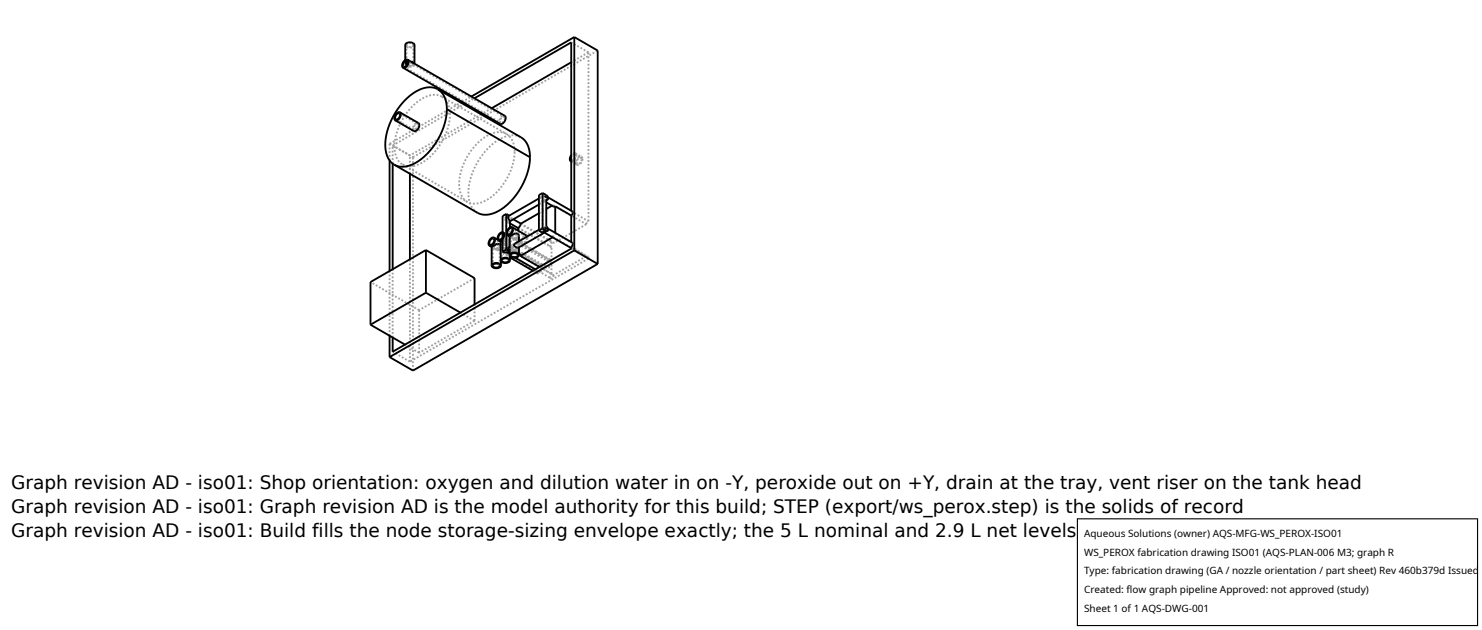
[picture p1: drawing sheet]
<svg xmlns="http://www.w3.org/2000/svg" width="212mm" height="90mm" viewBox="0 0 212 90" stroke-linecap="round" stroke-linejoin="round" font-family="sans-serif">
<g fill="none" stroke="#a0a0a0" stroke-width=".26" stroke-dasharray=".3 .3" stroke-linecap="butt">
<path d="M56.5 17l2.7 1.6M57 16.2l2.7 1.5M57.7 9.5l13.8 8M57.9 9.1l.2-.4h.4M57.9 8.6v.5M57.9 9.3l.5 .3M57.9 9.3v-.2M58 6.4l.4-.2h.5M58 9l.1-.2 .2-.1 .5 .1M58 6.4v2.6M58.1 9.2l.1-.3h.3M58.1 8.7l13.9 8"/>
<path d="M58.2 9l.3-.1M58.2 8.8h.2M58.4 8.8h-.2M58.4 8.8l.1 .1M58.4 9.6l.6-.4M58.4 9.6l-.3-.1-.2-.2M58.5 9.5l.4-.2M58.5 9.5l.2 .1M58.8 8.8l.1 .1M58.8 8.8l.2 .2M58.9 6.2l.1 .2M58.9 8.9l.1 .1"/>
<path d="M58.9 9.3l.1-.1M59 9.2l.2-.1M59 6.4l-.1 .2-.3 .1-.4-.1-.2-.2M59 9l-.7 .3h-.2l-.1-.3M59 9.2l.2 .1M59 9.2l-.1 .2-.4 .1M59 6.4v2.6M59.1 18.7l-.1-.3 .1-.4 .3-.4h.4M59.2 18.6l-.1-.3 .1-.3 .2-.3h.3M59.2 9.3l-.5 .3M59.2 6.4l-.2 .3-.4 .1-.5-.1-.2-.3M59.7 17.7l.1 .2"/>
<path d="M59.8 17.9l-.2 .5-.4 .2M63.1 13.8l-.6-.2-.7-.1-.7 .2-.8 .4-1.5 1.2-1.3 1.8-.9 2-.2 1-.1 .9 .1 .8 .2 .7 .4 .6 .5 .4M63.1 13.8l9.2 5.3M64.3 16.4l-.1-.9-.2-.7-.4-.6-.5-.4M66 14.5l1.3-.7M66.4 14.8l1.4-.8M68.7 16.3l-10.2 5.9M70.2 15.5l-1.3 .7M71.4 17.7l-.1-.3 .1-.5 .4-.3 .3-.1M71.5 17.5l-.1-.2 .1-.3 .3-.3h.2M72 16.7l.1 .2M72.1 16.9l-.2 .5-.4 .1"/>
<path d="M72.3 19.1l.5 .5 .4 .5 .2 .7 .1 .9M84 7.5l-2.4 1.4M84 7.5l-2.4-1.4M55.6 20.5l3.4 2M55.6 22.9v-2.4M55.6 20.5l10.2-5.9M56.1 20.8l10.2-5.9M56.1 23.4v-2.6M57.5 23.5l1 .3 1.1-.2 1.1-.6 1.1-1 1-1.2 .8-1.5 .5-1.5 .2-1.4M57.5 23.5l9.2 5.3M58.5 22.2l-2.4-1.4M58.5 24.8v-2.6"/>
<path d="M59 22.5l26.4-15.3M66.7 28.8l-.4-.4-.4-.6-.2-.7-.1-.7 .1-1 .2-1 .8-2 1.3-1.7 1.5-1.3 .8-.3 .7-.2h.7l.6 .2M67.8 39.7l-7.9 4.6M68.2 30.4l-.5-.5-.5-.6-.2-.7-.1-1 .1-1.1 .2-1.1 .5-1.2 .5-1 1.3-1.8 .8-.8 .9-.7 .9-.4 .9-.2 .8 .1 .6 .2M70 34.9l6.8 4M70.2 35.3l.5 .2M70.2 35.1l.5-.3M70.2 35.1l.2 .1M70.4 35.3v.1M70.4 37.9v-2.6M70.4 35.4l.3 .1M70.5 34.1l6.8 3.9"/>
<path d="M70.7 35.5l.5 .1 .2-.3M70.7 34.8l.2 .1M70.7 34.8l-.5 .3M70.9 34.9l-.5 .3M70.9 34.9l-.4 .1-.1 .2M70.9 35.6l-.2-.1M70.9 35.6l1.9 1.2M70.9 35.4l.1 .1M70.9 35.4h.3l.2-.2M71 34.8l.5 .3M71 35.5h.4l.1-.2M71 35.5l.5-.2"/>
<path d="M71.1 34.2l6.3 3.7M71.2 35l-.3 .1-.5 .2M71.2 35.5l-.3-.1M71.3 34.2l6.8 3.9M71.4 35.7l-.5-.1M71.4 35.3l-.2-.3M71.4 35.2l-.2 .3M71.4 35.2l.1 .1M71.4 37.9v-2.6M71.5 34.5l.5 .3M71.5 35.1v.2M71.5 35.1v-.1"/>
<path d="M71.5 34.3l.2 .1M71.5 34.3l.5-.2M71.5 35.3l-.1 .4M71.5 37.3v-2M71.7 37.2v-2.6M71.7 34.6l.2 .2M71.8 33.3v.1M71.8 33.2h.1M71.8 34.1l.2 .1M71.8 33.2l.5 .3M71.8 34l.2 .1M71.8 33.3l.5 .3"/>
<path d="M71.8 34v-.1M71.8 33.4l.1 .2M71.9 33.6l-.1 .4M71.9 34.8l.5 .1 .2-.1 .1-.2M72 36.1v-1.9M72 34.2l-.2 .2M72 34.1l-.5 .2M72 34.1h.1M72 31.3l.6 .3M72.1 34.3l-.4 .3M72.1 34.3v1.8M72.1 36.1l.3 .1"/>
<path d="M72.1 34.3l.2 .1M72.1 34.2l.2 .1M72.1 34.2l-.4 .2M72.1 34.1l-.3 .1-.1 .2M72.1 34.2v-.1M72.2 34.9l-.2-.1M72.2 34.9l5.8 3.4M72.2 34.7l.1 .1M72.2 34.7l.3-.1 .2-.2M72.3 33.5h.1M72.3 33.5v-1.7M72.3 31.2l.3-.2"/>
<path d="M72.3 31.2l-.5-.3M72.3 30.9l.3 .1M72.3 36.2h.1M72.3 36.2l.2 .1M72.3 36.2l-.2-.1M72.3 35.6v-1.2M72.3 35.6h.1M72.3 31.8h.2M72.3 33.6v.1M72.3 34.3v-.7M72.3 33.7l.1 .2M72.3 33.7l6.3 3.6"/>
<path d="M72.3 34.8h.3l.2-.3M72.3 34.8l.5-.3M72.4 33.5l.2 .3M72.4 33.5l6.3 3.6M72.4 34.3l-.1 .1M72.4 35.6v-1.3M72.4 33.9l-.1 .4M72.5 34.1l.3 .2M72.5 36.3l.1-.2M72.5 31.8l.1-.2M72.5 36.2h-.1M72.5 34.3h-.1"/>
<path d="M72.5 35.6h-.1M72.5 34.7h-.3M72.5 35.5v-1.4M72.5 35.5h.1M72.6 33.8l-.1 .3M72.6 33.4l2 1.2M72.6 35.5l.3 .1M72.6 35.5l.2-.2M72.6 31.6l-.3 .2M72.6 35.5h-.1M72.6 31l.2-.1M72.6 31l.3 .1"/>
<path d="M72.6 35.7l-.1-.1M72.6 36.2h-.1M72.6 35.7l.1 .3M72.6 36.2v-.1M72.6 36.1v-.4M72.6 36.1l-.3-.5M72.6 31.6v-.6M72.6 31.6l-.3-.4M72.6 31.6v.1M72.6 31.7v-.1M72.6 36.2v.1M72.6 36.2l-.1 .1"/>
<path d="M72.6 31.7l-.1 .1M72.6 31.7l.2 .2M72.6 35.5l.2 .4M72.6 34.9h-.4M72.6 34.1h-.1M72.6 36.3v-.1M72.6 30.8l.2 .1M72.7 34.6l-.2-.3M72.7 36v.2M72.7 36.2l-.1 .1M72.7 34.4l-.2 .3M72.7 34.4l.1 .1"/>
<path d="M72.7 37.2v-1M72.7 36v-1.4M72.8 35.5l.1 .4h.2M72.8 36v-.1M72.8 35.2v.1M72.8 33.8l.5 .2M72.8 33.8l.2 .1 .3 .1M72.8 34.3l-.2-.2M72.8 34.3v.2M72.8 33.6l.5-.3M72.8 33.6l.2 .1M72.8 36.4l.8 .4"/>
<path d="M72.8 35.9v.5M72.8 36.4v-.1M72.8 34.5l-.2 .4M72.8 36.6v-.2M72.8 35.9v-1.4M72.8 35.3h-.2M72.8 31.5l-.2 .1M72.8 35.3v-2.8M72.8 31.6h-.2M72.8 30.9l-.1-.1M72.9 35.3l-.1-.1M72.9 36l-.1 .1"/>
<path d="M72.9 35.6l.2 .2M72.9 31.1l.2 .2M72.9 35.6l1.2 .6M72.9 31.1l.4 .2M73 35.1v.1M73 35.6l.1-.4 .7 .3M73 36.4v-.8M73 35.1v-1.2M73 33.9l.2 .1M73 35.2l.3 .4-.1 .2M73.1 32.6l2 1.2M73.1 35.8l-.2 .2"/>
<path d="M73.1 31.3l-.2 .2M73.1 35.9l.1-.3-.3-.3M73.1 35.9l-.2 .1M73.2 35.8h-.2v-.2M73.2 34l.5 .2 .2-.3M73.3 33.3l.2 .1M73.3 33.3l-.5 .3M73.4 34.9l-.4 .2M73.5 33.4l-.5 .3M73.5 33.4l-.4 .1-.1 .2M73.5 34.2l-.2-.2M73.5 34.2l1 .6"/>
<path d="M73.5 34h.1M73.5 34l.3-.1 .1-.2M73.5 21.7l-.2 1.4-.5 1.5-.7 1.4-1 1.3-1.1 .9-1.2 .7-1.1 .2-1-.3M73.6 33.3l.5 .3M73.6 34h.3l.2-.2M73.6 34l.5-.2M73.8 33.6h-.3l-.5 .3M73.8 34.9l-.2-.1-.2 .1M73.8 35.5l.1-.1M73.8 34h-.3M73.8 34.7l-.2 .1M73.9 35.4v-.3l-.1-.2"/>
<path d="M73.9 35.4l-.7 .4M73.9 34.2h-.4M73.9 34.8l-.1-.1M73.9 33.9l-.1-.3M73.9 33.7l-.1 .3M73.9 33.7l.2 .1M73.9 36.4v-2.5M74 35.4l.1-.3-.2-.3M74 36.4v-1.5M74 36.4l.3-.1M74 34.5v.2M74 34.5v-1.5"/>
<path d="M74 36.4l4.8 2.7M74 34.9l4.8 2.7M74 34.5l4.8 2.8M74 32.5l4.8 2.7M74 32.6l4.6 2.6M74 34.7v.2M74.1 33.8l-.2 .4M74.1 35.3v-.8M74.3 32l4.8 2.7M74.4 31.9l4.6 2.7M74.5 34.8l-.1-.3 .1-.5 .4-.3 .3-.1M74.6 34.6l-.1-.2 .1-.3 .3-.3h.2"/>
<path d="M75.1 33.8l.1 .2M75.2 34l-.2 .5-.4 .1M75.3 33.8v.1M75.3 33.9l-.3 .7-.2 .2h-.3M76.1 38.7l.6 .3M76.5 38.5l2.1 1.2M76.7 39l-.1-.3 .1-.5 .4-.3h.3M76.8 38.9l-.1-.3 .1-.3 .2-.3h.3M77 30.4l1-.6M77.1 38.1l2 1.2M77.3 38l.1 .2M77.3 28.1l-.1 .3 .3 .4"/>
<path d="M77.3 32.6h.2M77.3 28.1l-.3 .2M77.3 32.6l-.3 .2M77.4 37.9l.1 .3M77.4 38.2l-.2 .5-.4 .2M77.5 28.2l-.2-.1M77.5 28.2l.3-.2M77.5 28.2l-.5-.3M77.5 27.9l.3 .1M77.5 32.6v-3.8M77.5 32.6l.3-.1M77.5 33.2l-.3-.3 .1-.3"/>
<path d="M77.5 38.2l-.3 .6-.2 .2h-.3M77.8 28.6l-.3 .2M77.8 28.6v.1M77.8 28.7v-.1M77.8 28.6v-.6M77.8 28l.2-.1M77.8 32.5l.3 .1M77.8 32.5l.2-.2M77.8 28l.3 .1M77.8 33.1v-.6M77.8 33.2v-.1M77.8 28.7l-.8 .5"/>
<path d="M77.8 28.7l.2 .2M78 38.3l-.1-.3 .1-.5 .3-.4h.4M78 28.5l-.2 .1M78 28.6h-.2M78.1 38.1l-.1-.2 .1-.4 .2-.2h.3M78.1 32.6l.2 .2M78.1 28.1l.2 .2M78.1 28.1l.2 .1M78.1 32.6h.2M78.3 28.3l-.2 .2M78.3 32.8l-.2 .2M78.6 37.3l.1 .2"/>
<path d="M78.6 35.2v-.1v-.3l.2-.2h.2M78.6 39.7v-.3l.2-.3M78.7 37.1l.1 .2M78.7 37.5l-.2 .5-.2 .1h-.2M78.8 35.2h-.2M78.8 37.3v-2.1M78.8 37.6l-.4 .6-.4 .1M78.8 39.1v-1.5M78.8 29.4l.2-.1M78.9 33.9l.1-.1M79 33.8l4.7 2.8M79 33.8l.1-.3 .2-.2"/>
<path d="M79 29.3l4.7 2.7M79 34.6l.1 .1M79.1 29.5l-.1-.2M79.1 39.3l-.2 .3-.3 .1M79.3 33.3v-.1M79.3 33.3l2.3 1.3M81.6 34.6h.1M81.6 30.2h.1M81.6 30.2v-.1M81.6 23.1l.5-.3 .2-.6M81.6 30.2l2.4 1.4M81.6 35.2l2.4 1.5"/>
<path d="M81.6 23.1l.8 .4M81.6 35.4l2.2 1.3M81.6 22.9l.4-.2 .2-.4M81.6 22.9l.9 .5M82.1 22l-.3 .1-.2 .2M82.1 22l.9 .5M82.2 21.9h-.3l-.3 .3M82.2 21.9l.9 .5M82.2 22.3l-.1-.3M82.3 22.2l-.1-.3M82.4 23.5l-.1-.2 .1-.5 .3-.4h.4M82.5 23.4l-.1-.2 .1-.4 .2-.2 .3-.1"/>
<path d="M83 22.5l.1 .3M83.1 22.4l.1 .3M83.1 22.8l-.2 .5-.4 .1M83.2 22.7l-.3 .6-.3 .2h-.2M83.7 32l.3-.4M83.7 32l-4.6 2.7M83.7 36.6l-4.6 2.7M83.8 36.7l-.1-.1M84 31.6v-24.1M84 36.7h-.2M84 36.9v-.2M84 36.9l-25.5 14.7"/>
<path d="M84 36.9l-2.4-1.4M55.6 47.9v-9.2M56.1 48.2v-9.8M58.5 51.6l-2.4-1.4M58.5 51.6v-14.6M59 52.9v-30.4M59.9 50.4v-6.1M59.9 44.3l-7-4M59.9 50.4l-2.1-1.2M67.8 45.8l-7.9 4.6M67.8 45.8v-2.3M67.8 45.8l-2-1.2"/>
</g>
<g fill="none" stroke="#000" stroke-width=".26">
<path d="M56.7 16.3l.3-.1 .1 .2-.2 .5-.3 .2-.1-.1-.1-.2zM57.1 16l2.7 1.6 .1 .3-.2 .4-.3 .4h-.3l-2.6-1.5M57.1 16l.2 .4-.2 .4-.3 .4h-.3M57.1 16l-.3 .1-.4 .4-.1 .4 .2 .3M57.8 8.8l.3-.1 .1 .2-.1 .5-.4 .1-.2-.2zM57.9 8.6v-2.3l.4-.2h.6l.3 .3v2.7M58.2 8.8h-.2l-.1 .3M58.2 8.5l.2 .3-.2 .5-.3 .3-.3 .1M58.2 8.5l-.3 .1-.3 .3-.2 .4 .2 .4M58.2 8.5l.5 .3M58.2 9l-.1 .2-.2-.1M58.2 8.8l-.3 .3"/>
<path d="M58.7 8.8l13.4 7.7 .1 .3-.1 .5-.3 .3-.4 .1-13.8-8M58.7 8.8l.3 .1 .2 .2M59.2 9.1h.1M62.5 12.8l12.1 6.9 .4 .5 .4 .6 .2 .8 .1 .9M62.5 12.8l.6 .4 .4 .6 .2 .9 .1 .9M62.5 12.8l-.6-.3h-.7l-.8 .1-1 .5-.9 .6-.8 .8-1.4 1.9-.5 1-.5 1.3-.2 1-.1 1.1 .1 .8 .3 .8 .4 .7 .5 .4M63.8 15.6l-.2 1.6-.5 1.5-.8 1.7-1.2 1.4-1.2 1.1-1.3 .7-1.3 .2-1-.3M63.8 15.6l11.9 6.9M66 14.5l-.2 .1M66.4 14.8l-.1 .1M67.8 14l13.8-7.9v24M68.9 16.2l-.2 .1"/>
<path d="M81.6 8.9l-11.4 6.6M82 5.3l-14.7 8.5M82 5.3v30.5M82 5.3l3.4 1.9v30.5M55.6 22.9v15.8M56.1 23.4v15M58.5 24.8v12.2M60.8 35.7l7 4v3.8M60.8 35.7l-7.9 4.6v6.1M60.8 35.7v6.1M69.9 35.1l.3 .2M70.1 34.2l.4-.1 .1 .2-.2 .5-.3 .2-.2-.1v-.2z"/>
<path d="M70.2 37.9l.2-.2 .5-.2 .4 .1 .2 .3M70.2 37.9l.2 .3 .4 .1 .5-.1 .2-.3M70.2 35.3v2.6M70.5 37.8l.6-.1 .2 .1 .1 .2-.2 .2h-.5l-.3-.2zM70.6 33.9l.1 .4-.1 .4-.4 .4h-.3M70.6 33.9l-.4 .1-.3 .3-.1 .5 .1 .3M70.6 33.9l.5 .3M71.2 34.3l.3 .2M71.4 33.5l.3-.2 .2 .3-.2 .4-.3 .2-.2-.1v-.2zM71.5 35l-.2-.2a.57 .57 0 0 0-.8 .3l-.3 .2M71.5 37.2l.2-.3 .4-.1 .5 .1 .2 .3M71.5 37.2l.2 .3 .5 .1 .4-.1 .2-.3"/>
<path d="M71.5 34.5v2.7M71.5 37.3v.6M71.7 37l.6-.1 .3 .1 .1 .2-.3 .2-.4 .1-.3-.2zM71.8 34.4l-.3 .1M71.8 35.9l.7 .2M71.8 33.3v.6M71.8 33.3h.1M71.9 33.2l.1 .3-.1 .5-.4 .3h-.3M71.9 33.2h-.4l-.3 .4-.1 .4 .1 .3M71.9 33.2h.1M71.9 33.2l.1 .3-.2 .6v1.8M72.3 30.6l-.5 .3v2.3"/>
<path d="M72.3 30.6l.4 .2M72.3 30.6v5M72.3 35.6l-.5 .3M72.3 35.9l.3 .2M72.5 33.6l.3 .2M72.5 36.1h.1M72.6 36.1l.2 .2M72.6 36.1h-.1M72.7 32.7l.3-.1 .2 .2-.2 .5-.4 .2-.1-.1v-.2zM72.8 33.8l.8-.5 .3 .1 .2 .2v.9M72.8 36.4l.2-.2 .4-.1 .5 .1 .2 .2M72.8 36.4l.2 .3 .4 .1 .5-.1 .2-.3"/>
<path d="M72.8 35.2l-.2 .3 .2 .4-.5-.3M72.8 36.1h-.2M72.8 33.8v2.6M72.8 36l-.2 .1M72.8 36.6v.6M72.8 36.8l3.3 1.9M72.8 31.9l1.2 .7M73 36.3l.6-.1 .2 .1 .1 .1-.2 .3h-.4l-.3-.1zM73.1 32.4l2.2 1.4M73.1 32.4l.2 .3-.1 .5-.4 .4h-.3M73.1 32.4l-.3 .1-.3 .3-.2 .5 .2 .3M73.3 31.3l1.1 .6"/>
<path d="M73.6 36.8l2.9 1.7M74.1 36.2l.2 .2v.1M74.1 35.3v1.1M74.3 36.5l2.8 1.6M75.7 22.5l-.2 1.4-.4 1.4-.6 1.4-.8 1.2-1 1.1-1.1 .9-1.1 .5-1 .3-.7-.1-.6-.2-11.9-6.9M77 30.4l-2.7 1.6v.3l-.3 .2v.5M77 32.8l-3.5 2v.3l.5 .3 3.8-2.2M77 28.3l-4.4 2.6v.3l.2 .3v1M77 29.2l-4.2 2.4M77 32.9l.5 .3 .3-.1M77.5 27.6l.6 .3 .2 .4M77.5 27.6l-.5 .3v5"/>
<path d="M77.5 32.6l.5 .3M77.5 27.6v5M77.5 32.6l-.5 .3M77.5 32.9l.3 .2M77.8 28l.5 .3M77.8 32.5l.5 .3M77.8 33.1v.1M77.8 33.2l3.8 2.2M78 28.9l1.1 .6h.2M78 32.9l.2 .1M78 32.9l-.2 .2M78.2 28.5h-.2v3.8l.3 .5"/>
<path d="M78.2 28.5l-.2 .1M78.2 33l-.4 .1M78.3 32.6l3.4 2.1 .1 .2-.2 .3v.3l-25.5 14.7v-2M78.3 28.2l3.4 2 .1 .2-.2 .4M78.3 32.8l-.1 .2M78.3 28.3l-.1 .2M78.8 29.4l-.8 .4M78.9 33.9l-4.6 2.6M79.3 29.5v3.7M79.3 29.5l2.3 1.3M81.5 23l.1 .1zM81.6 22.2l-.2 .5 .1 .3"/>
<path d="M81.6 22.3l-.1 .3 .1 .3M81.6 30.8v3.8M82 35.8l-26.4 15.2M82 35.8l3.4 1.9M85.4 37.7l-26.4 15.2-3.4-1.9M52.9 46.4l4.9 2.8M55.6 47.9v3.1M60.8 41.8l-7.9 4.6M60.8 41.8l5 2.8"/>
</g>
<path d="M153.9 74.1h57.1v15.2h-57.1z" fill="#fff" stroke="#000" stroke-width=".16"/>
<g font-size="2.6">
<text x="1.6" y="69.8">Graph revision AD - iso01: Shop orientation: oxygen and dilution water in on -Y, peroxide out on +Y, drain at the tray, vent riser on the tank head</text>
<text x="1.6" y="73.3">Graph revision AD - iso01: Graph revision AD is the model authority for this build; STEP (export/ws_perox.step) is the solids of record</text>
<text x="1.6" y="76.7">Graph revision AD - iso01: Build fills the node storage-sizing envelope exactly; the 5 L nominal and 2.9 L net levels are reported at the X-SAF-09 basis</text>
</g>
<g font-size="1.4">
<text x="154.8" y="76.6">Aqueous Solutions (owner) AQS-MFG-WS_PEROX-ISO01</text>
<text x="154.8" y="79.3">WS_PEROX fabrication drawing ISO01 (AQS-PLAN-006 M3; graph R</text>
<text x="154.8" y="82">Type: fabrication drawing (GA / nozzle orientation / part sheet) Rev 460b379d Issued</text>
<text x="154.8" y="84.7">Created: flow graph pipeline Approved: not approved (study)</text>
<text x="154.8" y="87.4">Sheet 1 of 1 AQS-DWG-001</text>
</g>
</svg>
